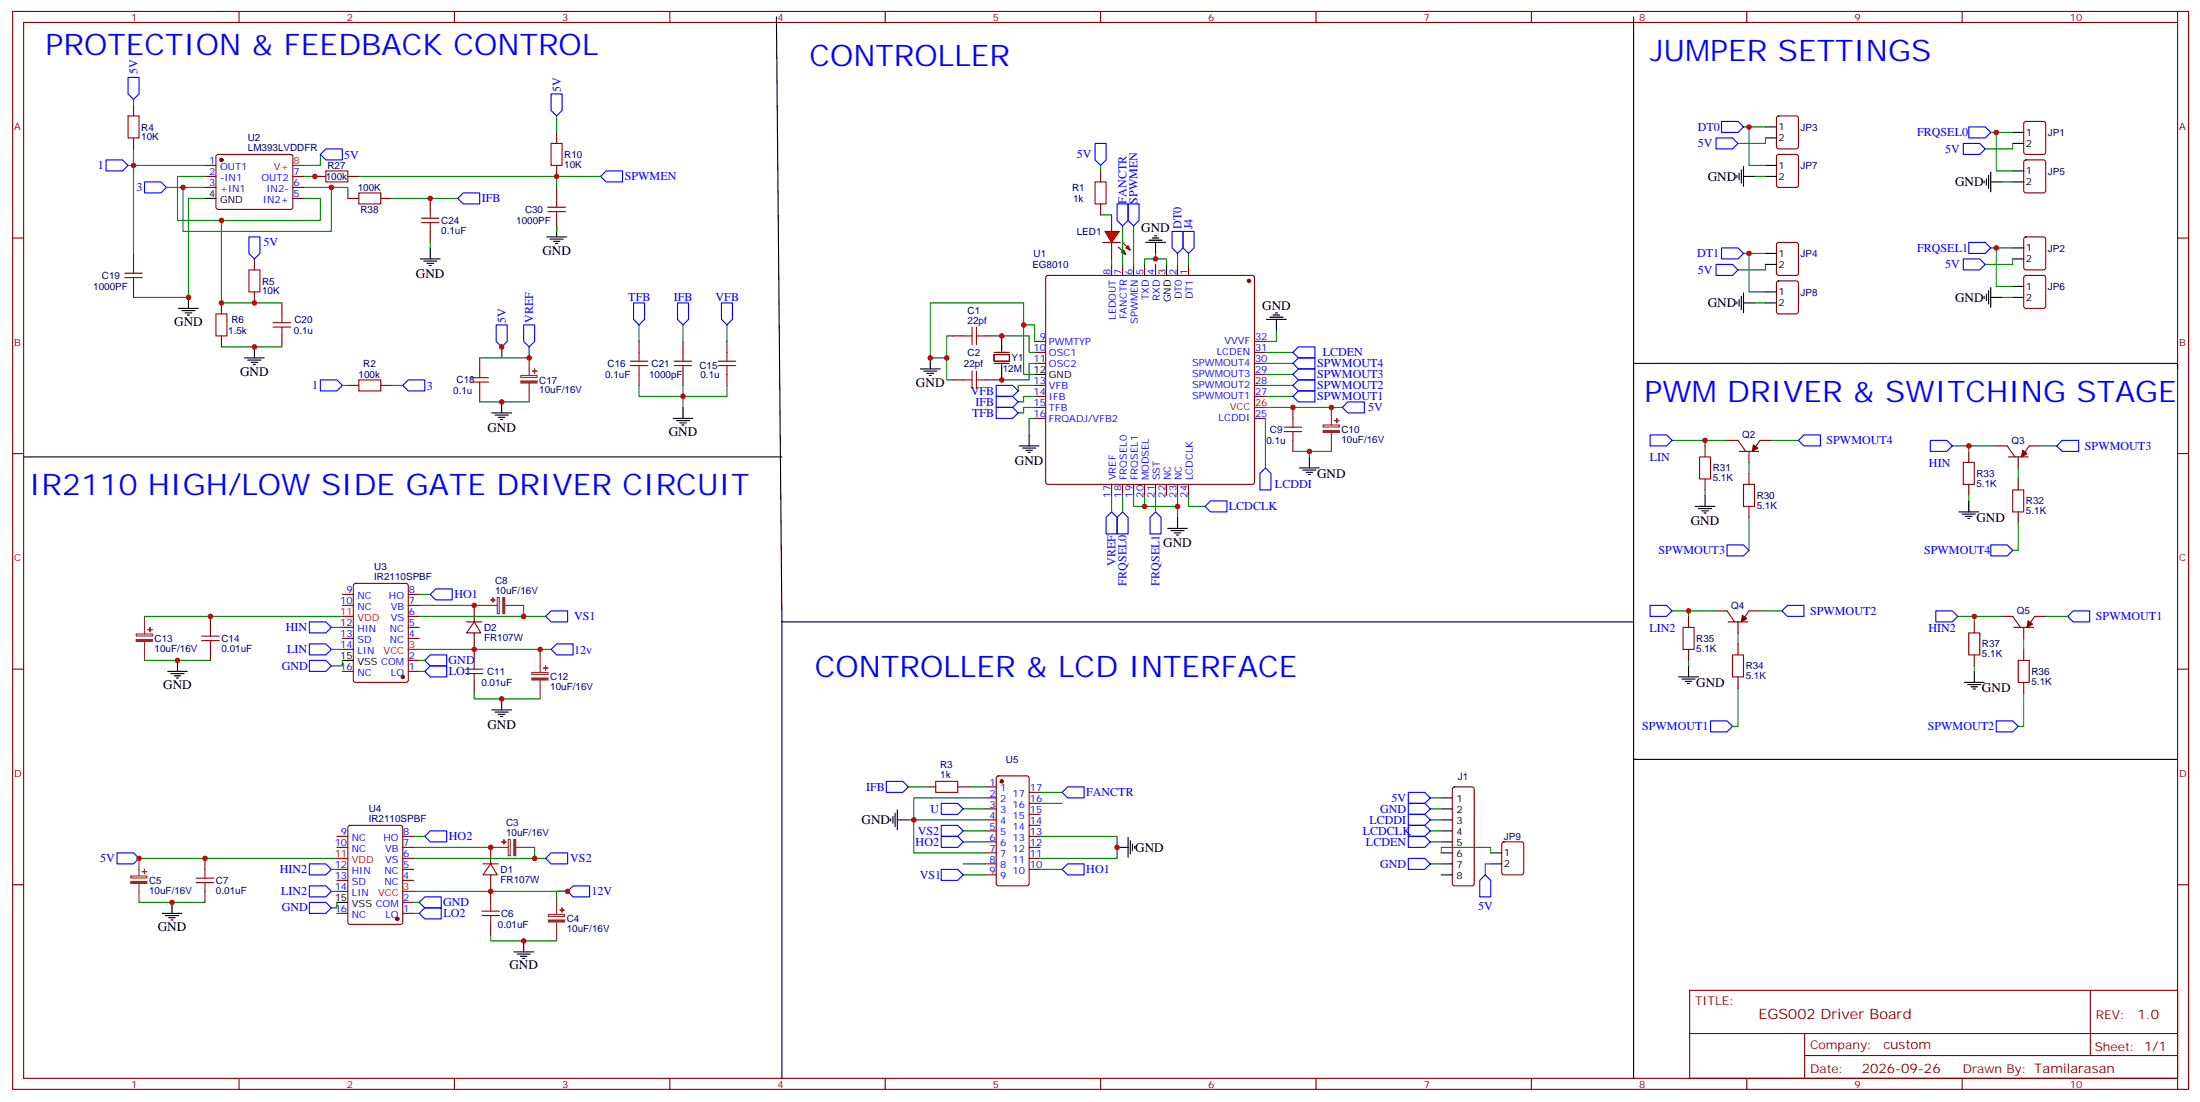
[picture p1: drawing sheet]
<svg xmlns="http://www.w3.org/2000/svg" width="706mm" height="353mm" viewBox="0 0 706 353" stroke-linecap="round" stroke-linejoin="round" font-family="sans-serif">
<g fill="none" stroke="#870000" stroke-width=".35">
<path d="M4.1 3.7h698.5v345.7h-698.5zM7.6 7.2h691.4v338.7h-691.4zM76.7 3.7v3.5M145.9 3.7v3.5M215 3.7v3.5M284.2 3.7v3.5M353.3 3.7v3.5M422.5 3.7v3.5M491.6 3.7v3.5M560.7 3.7v3.5M629.9 3.7v3.5M699 3.7v3.5"/>
<path d="M353.3 54.8v3.5M4.1 76.3h3.5M353.3 65.4v3.5M699 76.3h3.6M335.9 88.5l.5-.2h65.6l.5 .2 .2 .5v65.7l-.2 .5-.5 .2h-65.6l-.5-.3-.2-.4v-65.7zM356.8 84.8v3.5M360.4 84.8v3.5M363.9 84.8v3.5M367.4 84.8v3.5M370.9 84.8v3.5M378 84.8v3.5M381.5 84.8v3.5"/>
<path d="M305.7 107.7h3.5M316.3 107.7h3.5M319.1 113.7h4.9v2.2h-4.9zM319.1 113h4.9M319.1 116.6h4.9M332.1 109.5h3.6M332.1 113h3.6M332.1 116.6h3.6M402.7 109.5h3.5M402.7 113h3.5M402.7 116.6h3.5M305.7 121.8h3.5"/>
<path d="M316.3 121.8h3.5M332.1 123.6h3.6M332.1 127.1h3.6M332.1 130.7h3.6M332.1 134.2h3.6M402.7 123.6h3.5M402.7 127.1h3.5M402.7 134.2h3.5M402.7 120.1h3.5M4.1 145.5h3.5M356.8 155.4v3.5M360.4 155.4v3.5"/>
<path d="M363.9 155.4v3.5M367.4 155.4v3.5M370.9 155.4v3.5M374.5 155.4v3.5M378 155.4v3.5M381.5 155.4v3.5M699 145.5h3.6M4.1 214.6h3.5M699 214.6h3.6M4.1 283.8h3.5M699 283.8h3.6M542.4 317.6h156.6v28.3h-156.6z"/>
<path d="M671 317.7v20.8M542.4 331.5h156.5M579.3 338.5h119.6M579.3 331.5v14.1M76.7 345.9v3.5M145.9 345.9v3.5M215 345.9v3.5M284.2 345.9v3.5M353.3 345.9v3.5M422.5 345.9v3.5M491.6 345.9v3.5M560.7 345.9v3.5"/>
<path d="M629.9 345.9v3.5M699 345.9v3.5"/>
</g>
<circle cx="400.9" cy="90.1" r=".53" fill="#870000" stroke="#870000" stroke-width=".35"/>
<path d="M374.5 84.8v3.5M295.5 118.3h6.3M296.5 119h4.2M297.6 119.7h2.1M298.6 114.8v3.5M321.6 107.7v5M321.6 116.9v4.9M298.3 120.4h.7M332.1 120.1h3.6" fill="none" stroke="#000" stroke-width=".35"/>
<path d="M402.7 130.7h3.5" fill="none" stroke="#f00" stroke-width=".35"/>
<path d="M303.9 114.8h-5.3v-17.6h30v22.9h3.5M305.7 107.7h-1.8v14.1h1.8M319.8 107.7h10.6v5.3h1.7M332.1 116.6h-1.7v5.2h-10.6" fill="none" stroke="#008700" stroke-width=".35"/>
<path d="M351.5 58.3h3.6v7.1h-3.6zM309.2 107.7h2.8M312 104.9v5.7M312 119v5.7M313.4 107.7h2.9M313.4 104.9v5.7M313.4 119v5.7M309.2 121.8h2.8M313.4 121.8h2.9" fill="none" stroke="#a10000" stroke-width=".35"/>
<g fill="#f00" stroke="#870000" stroke-width=".35">
<path d="M354.7 74.2h4.6l-2.5 3.6z"/>
<path d="M354 77.8h5.7z"/>
</g>
<g fill="#870000" stroke="#870000" stroke-width=".35">
<path d="M360.4 77.8l1.4 1.4z"/>
<path d="M359 79.2l1.4 1.4z"/>
</g>
<g fill="#f00" stroke="#870000" stroke-width=".35">
<path d="M361.4 79.5l.7-.7 .7 1.4z"/>
<path d="M360 80.9l.7-.7 .7 1.4z"/>
</g>
<g fill="none" stroke="#870000" stroke-width=".35">
<path d="M42.9 33.7v3.5M570.5 37.4l.5-.2h5.6l.7 .4v9.5l-.4 .6-5.9 .1-.7-.5v-9.4zM649.9 39.2l.4-.3h5.7l.6 .5 .1 9.4-.5 .7h-5.9l-.6-.4-.1-9.4zM42.9 44.2v3.6M65.8 53.1h3.5M65.8 56.6h3.5M69.6 49.7l.4-.2h23.3l.5 .2 .2 .5-.1 16.5-.6 .5-23.5-.1-.5-.6v-16.3zM94 56.6h3.5M101.1 56.6h3.5M111.7 56.6h3.5M178.7 42.5v3.5M178.7 53.1v3.5"/>
<path d="M570.5 49.7l.5-.2h5.6l.7 .5v9.4l-.4 .7h-5.9l-.7-.4v-9.5zM649.9 51.5l.4-.2h5.7l.6 .4 .1 9.5-.5 .6-5.9 .1-.6-.5-.1-9.4zM65.8 60.1h3.5M94 60.1h3.5M94 63.6h3.5M111.7 63.6h3.5M122.2 63.6h3.6M138.1 63.6v3.6M138.1 74.2v3.6M178.7 60.1v3.5M178.7 70.7v3.5M356.8 68.9v5.3"/>
<path d="M356.8 77.8v5.2M570.5 78l.5-.2h5.6l.7 .4v9.4l-.4 .7h-5.9l-.7-.4v-9.4zM649.9 76.2l.4-.2h5.7l.6 .4 .1 9.5-.5 .6-5.9 .1-.6-.5-.1-9.4zM42.9 81.3v3.5M42.9 91.9v3.5M71.1 97.2v3.5M81.7 83v3.6M81.7 93.6v3.6M90.5 97.2v3.5M570.5 90.3l.5-.2h5.6l.7 .4v9.5l-.4 .6-5.9 .1-.7-.5v-9.4zM649.9 88.5l.4-.2h5.7l.6 .5 .1 9.4-.5 .7h-5.9l-.6-.4-.1-9.5zM71.1 107.7v3.6"/>
<path d="M90.5 107.7v3.6M154 114.8v3.5M205.1 109.5v3.5M219.3 109.5v3.5M233.4 109.5v3.5M111.7 123.6h3.5M122.2 123.6h3.6M154 125.4v3.5M205.1 120.1v3.5M219.3 120.1v3.5M233.4 120.1v3.5M415 130.7v3.5"/>
<path d="M415 141.3v3.5M547.3 143v3.5M547.3 153.6v3.5M554.4 141.3h3.5l2.5 3.5M558.3 144.8h6.3M561.4 144.8v3.5M561.4 151.8v3.6M568.5 141.3h-3.5l-2.5 3.5M632 144.8v3.5M632 155.4v3.5M640.8 143h3.5l2.5 3.5M644.7 146.5h6.4"/>
<path d="M647.9 146.5v3.6M647.9 153.6v3.5M654.9 143h-3.5l-2.5 3.5M561.4 162.4v3.5M647.9 164.2v3.5M67.6 197.7v3.5M109.9 194.2h3.5M109.9 190.6h3.5M113.7 187.3l.4-.2h16.3l.6 .4 .1 30.7-.5 .6-16.5 .1-.6-.5-.1-30.6zM131.1 197.7h3.5M131.1 194.2h3.5M131.1 190.6h3.5"/>
<path d="M149.8 199.5h4.9M152.2 199.5l2.1 3.5h-4.5zM152.2 194.2v5.3M542 197.7v3.5M550.9 195.9h3.5l2.5 3.6M554.7 199.5h6.4M557.9 199.5v3.5M565 195.9h-3.6l-2.4 3.6M633.8 199.5v3.5M642.6 197.7h3.5l2.5 3.5M656.7 197.7h-3.5l-2.5 3.5M67.6 208.3v3.5"/>
<path d="M109.9 201.2h3.5M109.9 215.3h3.5M109.9 204.8h3.5M109.9 208.3h3.5M131.1 201.2h3.5M131.1 215.3h3.5M131.1 211.8h3.5M131.1 204.8h3.5M152.2 203v8.8M152.2 218.9v3.5M542 208.3v3.5M557.9 206.5v3.5"/>
<path d="M557.9 217.1v3.5M633.8 210v3.6M646.5 201.2h6.3M649.6 201.2v3.6M649.6 208.3v3.5M649.6 218.9v3.5M296.9 252.4h3.5M307.4 252.4h3.6M316.3 252.4h3.5M316.3 255.9h3.5M316.3 259.4h3.5M320 249.1l.5-.3h9.2l.6 .5 .1 34.1-.5 .7h-9.4l-.7-.4v-34.1z"/>
<path d="M330.4 257.7h3.5M330.4 254.1h3.5M466.4 252.6l.5-.2h5.6l.5 .2 .3 .5v30.3l-.3 .5-.5 .2h-5.6l-.5-.2-.2-.5v-30.3zM65.8 275.3v3.5M108.1 278.8h3.6M108.1 271.8h3.6M108.1 268.3h3.6M111.9 264.9l.5-.2h16.2l.6 .5 .1 30.6-.5 .6-16.4 .1-.7-.5v-30.6zM129.3 278.8h3.5M129.3 271.8h3.5M129.3 268.3h3.5M129.3 275.3h3.5"/>
<path d="M155 277.1h5M157.5 277.1l2.1 3.5h-4.6zM157.5 271.8v5.3M316.3 277.1h3.5M316.3 263h3.5M316.3 266.5h3.5M316.3 270h3.5M316.3 273.5h3.5M330.4 278.8h3.5M330.4 271.8h3.5M330.4 268.3h3.5M330.4 275.3h3.5"/>
<path d="M330.4 264.7h3.5M330.4 261.2h3.5M482.3 270.2l.5-.2h5.6l.7 .4v9.5l-.4 .6-5.9 .1-.7-.5v-9.4zM65.8 285.9v3.5M108.1 292.9h3.6M108.1 282.4h3.6M108.1 285.9h3.6M129.3 292.9h3.5M129.3 289.4h3.5M129.3 282.4h3.5M157.5 280.6v8.8M157.5 296.5v3.5"/>
<path d="M316.3 280.6h3.5"/>
</g>
<g fill="none" stroke="#008700" stroke-width=".35">
<path d="M42.9 31.9v1.8M178.7 37.2v5.3M41.1 53.1h24.7M42.9 47.8v33.5M65.8 56.6h-8.8v14.1h45.8v-7.1h-5.3M97.5 56.6h5.3M102.8 49.5v3.6h-5.3M115.2 56.6h77.6M178.7 56.6v3.5M353.3 53.1v1.7M559.7 40.7h7M561.4 40.7v12.4h5.3"/>
<path d="M563.2 56.6h3.5M566.7 44.2v1.8h-8.8M639.1 42.5h7M640.8 42.5v12.3h5.3M642.6 58.3h3.5M646.1 46v1.8h-8.8M53.4 60.1h12.4M58.7 60.1v14.1h47.7v-14.1M65.8 63.6h-5.3v31.8h-17.6M71.1 70.7v26.5h19.4M97.5 60.1h14.2v3.5M125.8 63.6h21.1"/>
<path d="M138.1 77.8v1.7M178.7 72.5v1.7M353.3 68.9h3.5M360.4 72.5v12.3M363.9 72.5v12.3M639.1 79.5h7M640.8 79.5v12.4h5.3M356.8 83v1.8M367.4 84.8v-1.8h7.1v1.8M370.9 81.3v1.7M378 81.3v3.5M381.5 81.3v3.5"/>
<path d="M559.7 81.3h7M561.4 81.3v12.3h5.3M563.2 97.2h3.5M566.7 84.8v1.8h-8.8M642.6 95.4h3.5M646.1 83v1.8h-8.8M71.1 111.3h19.4M169.9 111.3v3.5h-8.9v-3.5v3.5h-7M205.1 104.2v5.3M219.3 104.2v5.3M233.4 104.2v5.3M328.6 104.2h3.5v5.3"/>
<path d="M406.2 113h8.8M406.2 116.6h8.8M409.8 106v3.5h-3.6M109.9 123.6h1.8M125.8 123.6h3.5M154 128.9h15.9M205.1 123.6v3.5h14.2v-3.5M233.4 123.6v3.5h-14.1v3.6M332.1 134.2h-1.7v5.3M332.1 123.6h-5.3v1.8M332.1 127.1h-3.5v1.8h-1.8M332.1 130.7h-3.5v1.7h-1.8"/>
<path d="M406.2 134.2v15.9M406.2 130.7h24.7M406.2 120.1h8.8M406.2 123.6h8.8M406.2 127.1h8.8M356.8 158.9v5.3M360.4 158.9v5.3M363.9 158.9v3.5h14.1v-3.5M367.4 158.9v3.5M370.9 158.9v5.3M381.5 158.9v3.5h5.3M415 144.8h12.4"/>
<path d="M420.3 144.8v1.7M536.8 141.3h10.5M547.3 157.1v1.8M554.4 141.3h-7.1v1.7M561.4 148.3v3.5M568.5 141.3h8.8M626.7 143h14.1M632 143v1.8M632 158.9v1.8M647.9 150.1v3.5M654.9 143h5.3M378 162.4v3.5"/>
<path d="M561.4 165.9v10.6M647.9 167.7v8.8h-1.8M46.4 197.7h63.5M134.6 194.2h19.4M134.6 190.6h3.5M168.1 194.2v3.5h-33.5M168.1 197.7h7.1M536.8 195.9h14.1M542 195.9v1.8M565 195.9h7M628.5 197.7h14.1M633.8 197.7v1.8"/>
<path d="M656.7 197.7h7.1M46.4 211.8h21.2M106.4 208.3h3.5M106.4 201.2h3.5M109.9 211.8v1.8h-3.5M134.6 208.3h38.8v1.7M134.6 211.8h1.7M134.6 215.3h1.7M173.4 208.3h3.5M542 211.8v1.8M557.9 203v3.5M633.8 213.6v1.7"/>
<path d="M649.6 204.8v3.5M152.2 222.4v1.8h21.2M557.9 220.6v12.4h-1.7M649.6 222.4v10.6h-1.7M291.6 252.4h5.3M309.2 259.4h7.1M311 252.4h5.3M316.3 255.9h-23v7.1h23M333.9 254.1h7.1M333.9 257.7h7.1M459.1 255.9h3.6M459.1 259.4h3.6"/>
<path d="M44.6 275.3h63.5M106.4 278.8h1.7M132.8 271.8h24.7M132.8 268.3h3.5M171.6 271.8v3.5h-38.8M171.6 275.3h3.6M291.6 263h1.7v10.5h23M309.2 266.5h7.1M309.2 270h7.1M309.2 277.1h7.1M333.9 268.3h24.7v7h-24.7M333.9 278.8h7.1"/>
<path d="M459.1 263h3.6M459.1 266.5h3.6M459.1 270h3.6M459.1 277.1h3.6M462.7 273.5v-1.7h15.8v1.7M478.5 277.1h-1.7v3.5M44.6 289.4h21.2M106.4 285.9h1.7M108.1 289.4v1.8h-1.7M132.8 285.9h49.4h-3.5v1.8M132.8 289.4h1.8M132.8 292.9h1.8"/>
<path d="M309.2 280.6h7.1M157.5 300v1.8h21.2"/>
</g>
<g fill="none" stroke="#00f" stroke-width=".35">
<path d="M41.1 24.8h3.5v5.3l-1.7 1.8-1.8-1.8zM176.9 30.1h3.5v5.3l-1.7 1.8-1.8-1.8zM552.6 38.9h5.3l1.8 1.8-1.8 1.8h-5.3zM34 51.3h5.3l1.8 1.8-1.8 1.7h-5.3zM46.4 58.3h5.3l1.7 1.8-1.7 1.8h-5.3zM102.8 49.5l1.8-1.7h5.3v3.5h-5.3zM192.8 56.6l1.8-1.8h5.2v3.5h-5.2zM351.5 46h3.6v5.3l-1.8 1.8-1.8-1.8zM550.9 44.2h5.3l1.7 1.8-1.7 1.8h-5.3zM630.2 46h5.3l1.8 1.8-1.8 1.7h-5.3zM632 40.7h5.3l1.8 1.8-1.8 1.7h-5.3zM79.9 76h3.5v5.3l-1.7 1.7-1.8-1.7z"/>
<path d="M148.7 61.9h5.3v3.5h-5.3l-1.8-1.8zM358.6 65.4h3.5v5.3l-1.7 1.8-1.8-1.8zM362.1 65.4h3.6v5.3l-1.8 1.8-1.8-1.8zM376.2 74.2h3.6v5.3l-1.8 1.8-1.8-1.8zM379.8 74.2h3.5v5.3l-1.8 1.8-1.7-1.8zM552.6 79.5h5.3l1.8 1.8-1.8 1.7h-5.3zM632 77.8h5.3l1.8 1.7-1.8 1.8h-5.3zM203.4 97.2h3.5v5.2l-1.8 1.8-1.7-1.8zM217.5 97.2h3.5v5.2l-1.7 1.8-1.8-1.8zM231.6 97.2h3.5v5.2l-1.7 1.8-1.8-1.8zM550.9 84.8h5.3l1.7 1.8-1.7 1.7h-5.3zM630.2 83h5.3l1.8 1.8-1.8 1.8h-5.3z"/>
<path d="M159.3 104.2h3.5v5.3l-1.8 1.8-1.7-1.8zM168.1 104.2h3.5v5.3l-1.7 1.8-1.8-1.8zM415 113l1.8-1.7h5.3v3.5h-5.3zM415 116.6l1.8-1.8h5.3v3.5h-5.3zM102.8 121.8h5.3l1.8 1.8-1.8 1.8h-5.3zM129.3 123.6l1.8-1.8h5.2v3.6h-5.2zM319.8 123.6h5.3l1.7 1.8-1.7 1.7h-5.3zM319.8 127.1h5.3l1.7 1.8-1.7 1.8h-5.3zM319.8 130.7h5.3l1.7 1.7-1.7 1.8h-5.3zM415 120.1l1.8-1.8h5.3v3.5h-5.3zM415 123.6l1.8-1.8h5.3v3.6h-5.3zM415 127.1l1.8-1.7h5.3v3.5h-5.3z"/>
<path d="M430.9 130.7l1.8-1.8h5.3v3.5h-5.3zM529.7 139.5h5.3l1.8 1.8-1.8 1.7h-5.3zM406.2 150.1l1.8 1.7v5.3h-3.5v-5.3zM577.3 141.3l1.8-1.8h5.3v3.5h-5.3zM619.7 141.3h5.2l1.8 1.7-1.8 1.8h-5.2zM660.2 143l1.8-1.7h5.3v3.5h-5.3zM356.8 164.2l1.8 1.7v5.3h-3.5v-5.3zM360.4 164.2l1.7 1.7v5.3h-3.5v-5.3zM370.9 164.2l1.8 1.7v5.3h-3.5v-5.3zM386.8 162.4l1.8-1.7h5.3v3.5h-5.3zM554.4 174.8h5.3l1.7 1.7-1.7 1.8h-5.3zM639.1 174.8h5.2l1.8 1.7-1.8 1.8h-5.2z"/>
<path d="M99.3 199.5h5.3l1.8 1.7-1.8 1.8h-5.3zM138.1 190.6l1.8-1.7h5.3v3.5h-5.3zM175.2 197.7l1.7-1.8h5.3v3.6h-5.3zM529.7 194.2h5.3l1.8 1.7-1.8 1.8h-5.3zM572 195.9l1.8-1.7h5.3v3.5h-5.3zM621.4 195.9h5.3l1.8 1.8-1.8 1.8h-5.3zM663.8 197.7l1.7-1.8h5.3v3.6h-5.3zM99.3 206.5h5.3l1.8 1.8-1.8 1.7h-5.3zM99.3 211.8h5.3l1.8 1.8-1.8 1.7h-5.3zM136.3 211.8l1.8-1.8h5.3v3.6h-5.3zM136.3 215.3l1.8-1.7h5.3v3.5h-5.3zM176.9 208.3l1.8-1.8h5.3v3.5h-5.3z"/>
<path d="M549.1 231.2h5.3l1.8 1.8-1.8 1.7h-5.3zM640.8 231.2h5.3l1.8 1.8-1.8 1.7h-5.3zM284.5 250.6h5.3l1.8 1.8-1.8 1.7h-5.3zM302.2 257.7h5.2l1.8 1.7-1.8 1.8h-5.2zM341 254.1l1.7-1.7h5.3v3.5h-5.3zM452.1 254.1h5.3l1.7 1.8-1.7 1.8h-5.3zM452.1 257.7h5.3l1.7 1.7-1.7 1.8h-5.3zM37.6 273.5h5.3l1.7 1.8-1.7 1.8h-5.3zM99.3 277.1h5.3l1.8 1.7-1.8 1.8h-5.3zM136.3 268.3l1.8-1.8h5.3v3.5h-5.3zM175.2 275.3l1.7-1.8h5.3v3.6h-5.3zM302.2 278.8h5.2l1.8 1.8-1.8 1.8h-5.2z"/>
<path d="M302.2 264.7h5.2l1.8 1.8-1.8 1.8h-5.2zM302.2 268.3h5.2l1.8 1.7-1.8 1.8h-5.2zM341 278.8l1.7-1.7h5.3v3.5h-5.3zM452.1 261.2h5.3l1.7 1.8-1.7 1.7h-5.3zM452.1 264.7h5.3l1.7 1.8-1.7 1.8h-5.3zM452.1 268.3h5.3l1.7 1.7-1.7 1.8h-5.3zM452.1 275.3h5.3l1.7 1.8-1.7 1.7h-5.3zM99.3 289.4h5.3l1.8 1.8-1.8 1.7h-5.3zM99.3 284.1h5.3l1.8 1.8-1.8 1.8h-5.3zM134.6 292.9l1.7-1.7h5.3v3.5h-5.3zM136.3 287.7h5.3v3.5h-5.3l-1.7-1.8zM182.2 285.9l1.8-1.8h5.3v3.6h-5.3z"/>
<path d="M476.8 280.6l1.7 1.8v5.3h-3.5v-5.3z"/>
</g>
<g fill="none" stroke="#000" stroke-width=".35">
<path d="M249.2 5.4l1.8 194.1h273.4M524.4 5.4v111.2h174.6v1.7M557.6 56.2v.7M558.3 55.5v2.1M559 54.5v4.2M559.7 56.6h3.5M559.7 53.4v6.4M566.7 40.7h3.6M566.7 44.2h3.6M566.7 53.1h3.6M566.7 56.6h3.6M636.9 58v.7"/>
<path d="M637.6 57.3v2.1M638.4 56.2v4.3M639.1 58.3h3.5M639.1 55.2v6.3M646.1 42.5h3.5M646.1 46h3.5M646.1 54.8h3.5M646.1 58.3h3.5M65.8 63.6h3.5M138.1 79.5v3.5M175.5 76h6.4M176.6 76.7h4.2"/>
<path d="M177.6 77.4h2.1M178.3 78.1h.7M178.7 72.5v3.5M367.8 77.8h6.3M368.8 77h4.3M369.9 76.3h2.1M370.6 75.6h.7M370.9 77.8v3.5M646.1 79.5h3.5M57.3 98.9h6.4M58.4 99.6h4.2M60.5 95.4v3.5"/>
<path d="M134.9 83h6.4M136 83.7h4.2M137.1 84.5h2.1M137.8 85.2h.7M557.6 96.8v.7M558.3 96.1v2.1M559 95v4.3M559.7 94v6.3M559.7 97.2h3.5M566.7 97.2h3.6M566.7 93.6h3.6M566.7 81.3h3.6"/>
<path d="M566.7 84.8h3.6M636.9 95v.7M637.6 94.3v2.1M638.4 93.3v4.2M639.1 92.2v6.4M639.1 95.4h3.5M646.1 83h3.5M646.1 91.9h3.5M646.1 95.4h3.5M59.4 100.3h2.2M60.1 101h.8M78.5 114.8h6.3"/>
<path d="M79.6 115.5h4.2M80.6 116.2h2.1M81.3 116.9h.7M81.7 111.3v3.5M406.6 102.4h6.3M407.6 101.7h4.3M408.7 101h2.1M409.4 100.3h.7M409.8 102.4v3.6M524.4 116.6v127h174.6M157.9 132.4h6.3M158.9 133.1h4.3"/>
<path d="M160 133.8h2.1M160.7 134.5h.7M161 128.9v3.5M216.1 134.2h6.3M217.1 134.9h4.3M218.2 135.6h2.1M218.9 136.3h.7M219.3 130.7v3.5M330.4 139.5v3.5M7.6 146.5h243.4M327.2 143h6.4M328.3 143.7h4.2"/>
<path d="M329.3 144.4h2.1M330 145.1h.7M417.2 150.1h6.3M418.2 150.8h4.3M419.3 151.5h2.1M420 152.2h.7M420.3 146.5v3.6M547.3 158.9v3.5M374.8 169.5h6.4M375.9 170.2h4.2M376.9 170.9h2.2M377.6 171.6h.8"/>
<path d="M378 165.9v3.6M544.2 162.4h6.3M545.2 163.1h4.3M546.3 163.8h2.1M547 164.5h.7M628.8 164.2h6.4M629.9 164.9h4.2M630.9 165.6h2.2M631.6 166.3h.8M632 160.7v3.5M251 199.5v146.4M53.8 215.3h6.3"/>
<path d="M54.9 216h4.2M55.9 216.7h2.1M56.6 217.5h.7M57 211.8v3.5M109.9 211.8h3.5M538.9 217.1h6.3M539.9 217.8h4.3M541 218.5h2.1M541.7 219.2h.7M542 213.6v3.5M630.6 218.9h6.3M631.6 219.6h4.3"/>
<path d="M633.8 215.3v3.6M157.9 227.7h6.3M158.9 228.4h4.3M160 229.1h2.1M160.7 229.8h.7M161 224.2v3.5M632.7 220.3h2.1M633.4 221h.7M288 259.8v6.3M462.7 255.9h3.5M462.7 259.4h3.5M285.9 262.6v.7"/>
<path d="M286.6 261.9v2.1M287.3 260.8v4.3M288 263h3.6M358.6 271.8h3.5M362.1 268.6v6.4M362.8 269.7v4.2M363.5 270.7v2.1M364.2 271.4v.7M462.7 263h3.5M462.7 266.5h3.5M462.7 270h3.5M462.7 273.5h3.5"/>
<path d="M462.7 277.1h3.5M478.5 273.5h3.6M478.5 277.1h3.6M52 292.9h6.4M53.1 293.7h4.2M54.2 294.4h2.1M54.9 295.1h.7M55.2 289.4v3.5M108.1 289.4h3.6M462.7 280.6h3.5M164.9 305.3h6.4M166 306h4.2"/>
<path d="M167 306.7h2.2M167.7 307.4h.8M168.1 301.8v3.5"/>
</g>
<g fill="none" stroke="#a10000" stroke-width=".35">
<path d="M41.1 37.2h3.5v7h-3.5zM104.6 54.8h7.1v3.5h-7.1zM176.9 46h3.5v7.1h-3.5zM115.2 61.9h7v3.5h-7zM135.3 71.4h5.6M135.3 70h5.6M138.1 67.2v2.8M138.1 71.4v2.8M175.9 67.9h5.6M175.9 66.5h5.6M178.7 63.6v2.9M178.7 67.9v2.8"/>
<path d="M40 89h5.7M40 87.6h5.7M42.9 84.8v2.8M42.9 89v2.9M79.9 86.6h3.5v7h-3.5zM69.3 100.7h3.5v7h-3.5zM87.7 104.9h5.6M87.7 103.5h5.6M90.5 100.7v2.8M90.5 104.9v2.8M154 118.3v2.8M202.3 117.3h5.7"/>
<path d="M202.3 115.9h5.7M205.1 113v2.9M205.1 117.3v2.8M216.4 117.3h5.7M216.4 115.9h5.7M219.3 113v2.9M219.3 117.3v2.8M230.5 117.3h5.7M230.5 115.9h5.7M233.4 113v2.9M233.4 117.3v2.8M115.2 121.8h7v3.6h-7z"/>
<path d="M151.2 122.6h5.6M151.2 121.1h5.6M154 122.6v2.8M412.2 138.4h5.7M412.2 137h5.7M415 134.2v2.8M415 138.4v2.9M545.6 146.5h3.5v7.1h-3.5zM559.7 155.4h3.5v7h-3.5zM630.2 148.3h3.6v7.1h-3.6zM646.1 157.1h3.5v7.1h-3.5zM64.7 205.5h5.7"/>
<path d="M64.7 204h5.7M67.6 201.2v2.8M67.6 205.5v2.8M149.4 216h5.6M149.4 214.6h5.6M152.2 211.8v2.8M152.2 216v2.9M540.3 201.2h3.5v7.1h-3.5zM556.2 210h3.5v7.1h-3.5zM632 203h3.5v7h-3.5zM647.9 211.8h3.5v7.1h-3.5zM300.4 250.6h7v3.5h-7z"/>
<path d="M65.8 278.8v2.9M63 283.1h5.6M63 281.7h5.6M65.8 283.1v2.8M154.7 293.7h5.6M154.7 292.2h5.6M157.5 289.4v2.8M157.5 293.7v2.8"/>
</g>
<g fill="#870000" stroke="#870000" stroke-width=".35">
<path d="M562.9 142.7l1.4 1-1.8 1.1z"/>
<path d="M649.3 144.4l1.4 1.1-1.8 1z"/>
<path d="M559.3 197.3l1.4 1.1-1.7 1.1z"/>
<path d="M651.1 199.1l1.4 1.1-1.8 1z"/>
<circle cx="71.1" cy="51.3" r=".53"/>
<circle cx="129.3" cy="217.1" r=".53"/>
<circle cx="127.5" cy="294.7" r=".53"/>
<circle cx="321.6" cy="250.6" r=".53"/>
</g>
<path d="M94 53.1h3.5M109.9 197.7h3.5M131.1 208.3h3.5M108.1 275.3h3.6M129.3 285.9h3.5" fill="none" stroke="#f00" stroke-width=".35"/>
<g fill="none" stroke="#8c2424" stroke-width=".35">
<path d="M169.9 114.8v5.6M167.2 120.4h5.2v.7h-5.2zM169.9 122.9v6M424.7 136.3h5.2v.6h-5.2zM427.4 130.7v5.6M427.4 138.8v6M46.4 197.7v5.6M154 194.2h5.6M159.6 191.6h.7v5.2h-.7zM162.1 194.2h6M43.7 203.3h5.2v.7h-5.2zM46.4 205.8v6"/>
<path d="M170.7 215.7h5.2v.6h-5.2zM173.4 210v5.7M173.4 218.2v6M44.6 275.3v5.7M157.5 271.8h5.7M163.2 269.2h.6v5.2h-.6zM165.6 271.8h6M42 281h5.2v.6h-5.2zM44.6 283.4v6M176 293.3h5.2v.6h-5.2zM178.7 287.7v5.6M178.7 295.8v6"/>
</g>
<g fill="#8c2424" stroke="#8c2424" stroke-width=".35">
<path d="M170.7 217.5h5.2v.6h-5.2z"/>
<path d="M174.4 214.3h1.5z"/>
<path d="M175.1 213.6l.1 1.4z"/>
<path d="M161.4 191.6h.6v5.2h-.6z"/>
<path d="M158.2 191.7l.1 1.4z"/>
<path d="M157.5 192.4h1.4z"/>
<path d="M43.7 205.1h5.2v.6h-5.2z"/>
<path d="M47.4 201.9l1.5 .1z"/>
<path d="M48.1 201.2l.1 1.4z"/>
<path d="M164.9 269.2h.7v5.2h-.7z"/>
<path d="M161.7 269.3l.1 1.4z"/>
<path d="M161 270l1.5 .1z"/>
<path d="M176 295.1h5.2v.6h-5.2z"/>
<path d="M179.7 291.9h1.5z"/>
<path d="M180.4 291.2v1.4z"/>
<path d="M42 282.7h5.2v.7h-5.2z"/>
<path d="M45.7 279.5l1.4 .1z"/>
<path d="M46.4 278.8v1.4z"/>
<path d="M424.7 138.1h5.2v.6h-5.2z"/>
<path d="M428.4 134.9h1.5z"/>
<path d="M429.1 134.2l.1 1.4z"/>
<path d="M167.2 122.2h5.2v.6h-5.2z"/>
<path d="M170.9 119l1.4 .1z"/>
<path d="M171.6 118.3v1.4z"/>
</g>
<g fill="#c00">
<circle cx="321.6" cy="121.8" r=".88"/>
<circle cx="321.6" cy="107.7" r=".88"/>
<circle cx="303.9" cy="114.8" r=".88"/>
<circle cx="561.4" cy="40.7" r=".88"/>
<circle cx="561.4" cy="81.3" r=".88"/>
<circle cx="640.8" cy="42.5" r=".88"/>
<circle cx="640.8" cy="79.5" r=".88"/>
<circle cx="298.6" cy="114.8" r=".88"/>
<circle cx="328.6" cy="104.2" r=".88"/>
<circle cx="547.3" cy="141.3" r=".88"/>
<circle cx="632" cy="143" r=".88"/>
<circle cx="542" cy="195.9" r=".88"/>
<circle cx="633.8" cy="197.7" r=".88"/>
<circle cx="415" cy="130.7" r=".88"/>
<circle cx="378" cy="162.4" r=".88"/>
<circle cx="367.4" cy="162.4" r=".88"/>
<circle cx="370.9" cy="83" r=".88"/>
<circle cx="101.1" cy="56.6" r=".88"/>
<circle cx="138.1" cy="63.6" r=".88"/>
<circle cx="152.2" cy="194.2" r=".88"/>
<circle cx="67.6" cy="197.7" r=".88"/>
<circle cx="57" cy="211.8" r=".88"/>
<circle cx="161" cy="224.2" r=".88"/>
<circle cx="157.5" cy="271.8" r=".88"/>
<circle cx="44.6" cy="275.3" r=".88"/>
<circle cx="157.5" cy="285.9" r=".88"/>
<circle cx="55.2" cy="289.4" r=".88"/>
<circle cx="65.8" cy="275.3" r=".88"/>
<circle cx="152.2" cy="208.3" r=".88"/>
<circle cx="173.4" cy="208.3" r=".88"/>
<circle cx="182.2" cy="285.9" r=".88"/>
<circle cx="168.1" cy="301.8" r=".88"/>
<circle cx="427.4" cy="130.7" r=".88"/>
<circle cx="420.3" cy="144.8" r=".88"/>
<circle cx="81.7" cy="111.3" r=".88"/>
<circle cx="81.7" cy="97.2" r=".88"/>
<circle cx="71.1" cy="70.7" r=".88"/>
<circle cx="71.1" cy="97.2" r=".88"/>
<circle cx="60.5" cy="95.4" r=".88"/>
<circle cx="178.7" cy="56.6" r=".88"/>
<circle cx="161" cy="128.9" r=".88"/>
<circle cx="161" cy="111.3" r=".88"/>
<circle cx="219.3" cy="127.1" r=".88"/>
<circle cx="358.6" cy="271.8" r=".88"/>
<circle cx="171.6" cy="275.3" r=".88"/>
<circle cx="168.1" cy="197.7" r=".88"/>
<circle cx="293.3" cy="263" r=".88"/>
<circle cx="169.9" cy="114.8" r=".88"/>
<circle cx="58.7" cy="60.1" r=".88"/>
<circle cx="106.4" cy="60.1" r=".88"/>
<circle cx="42.9" cy="53.1" r=".88"/>
</g>
<path d="M524.4 243.6v102.3" fill="none" stroke="#000" stroke-width=".35"/>
<g font-size="9.5" fill="#00f">
<text x="14.6" y="17.8">PROTECTION &amp; FEEDBACK CONTROL</text>
<text x="259.8" y="21.3">CONTROLLER</text>
<text x="529.7" y="19.5">JUMPER SETTINGS</text>
<text x="527.9" y="128.9">PWM DRIVER &amp; SWITCHING STAGE</text>
<text x="9.3" y="158.9">IR2110 HIGH/LOW SIDE GATE DRIVER CIRCUIT</text>
<text x="261.6" y="217.1">CONTROLLER &amp; LCD INTERFACE</text>
</g>
<text font-size="4.6" fill="#800" x="564.5" y="326.7">EGS002 Driver Board</text>
<g font-size="4.2">
<text x="548.2" y="58">GND</text>
<text x="627.6" y="59.8">GND</text>
<text x="366.4" y="74.6">GND</text>
<text x="174.1" y="81.6">GND</text>
<text x="133.5" y="89.1">GND</text>
<text x="405.2" y="99.3">GND</text>
<text x="548.2" y="98.6">GND</text>
<text x="627.6" y="96.8">GND</text>
<text x="55.9" y="104.6">GND</text>
<text x="77.1" y="120.4">GND</text>
<text x="294" y="124">GND</text>
<text x="156.5" y="138.5">GND</text>
<text x="214.7" y="139.8">GND</text>
<text x="325.8" y="149.1">GND</text>
<text x="422.8" y="153.3">GND</text>
<text x="634.5" y="167.4">GND</text>
<text x="542.7" y="168.5">GND</text>
<text x="373.4" y="175.5">GND</text>
<text x="52.4" y="221">GND</text>
<text x="544.5" y="220.3">GND</text>
<text x="636.2" y="222.1">GND</text>
<text x="156.5" y="233.7">GND</text>
<text x="276.6" y="264.4">GND</text>
<text x="364.4" y="273.2">GND</text>
<text x="50.6" y="298.6">GND</text>
<text x="163.5" y="310.9">GND</text>
</g>
<g font-size="4.2" fill="#800">
<text x="686.2" y="326.9">1.0</text>
<text x="604.6" y="336.5">custom</text>
<text x="597.6" y="344.3">2026-09-26</text>
</g>
<g font-size="3.9" fill="#00f">
<text x="44.1" y="23.7" transform="rotate(-90 44.1 23.7)">5V</text>
<text x="180" y="29.5" transform="rotate(-90 180 29.5)">5V</text>
<text x="545" y="42">DT0</text>
<text x="545" y="47.3">5V</text>
<text x="615.4" y="43.7">FRQSEL0</text>
<text x="110.5" y="50.9">5V</text>
<text x="345.7" y="50.8">5V</text>
<text x="624.4" y="49">5V</text>
<text x="31.4" y="54.3">1</text>
<text x="200.6" y="57.8">SPWMEN</text>
<text x="43.8" y="61.4">3</text>
<text x="154.7" y="64.9">IFB</text>
<text x="361.6" y="65.3" transform="rotate(-90 361.6 65.3)">FANCTR</text>
<text x="365.1" y="65.3" transform="rotate(-90 365.1 65.3)">SPWMEN</text>
<text x="379.3" y="73.5" transform="rotate(-90 379.3 73.5)">DT0</text>
<text x="382.8" y="73.5" transform="rotate(-90 382.8 73.5)">J4</text>
<text x="84.6" y="79">5V</text>
<text x="544.8" y="82.5">DT1</text>
<text x="615.4" y="80.8">FRQSEL1</text>
<text x="545" y="87.8">5V</text>
<text x="624.4" y="86.1">5V</text>
<text x="201.7" y="96.7">TFB</text>
<text x="216.3" y="96.7">IFB</text>
<text x="229.7" y="96.6">VFB</text>
<text x="162.4" y="103.6" transform="rotate(-90 162.4 103.6)">5V</text>
<text x="171.1" y="103.5" transform="rotate(-90 171.1 103.5)">VREF</text>
<text x="422.8" y="117.8">SPWMOUT4</text>
<text x="424.6" y="114.3">LCDEN</text>
<text x="100.2" y="124.9">1</text>
<text x="137.1" y="125">3</text>
<text x="422.8" y="121.4">SPWMOUT3</text>
<text x="422.8" y="124.9">SPWMOUT2</text>
<text x="311.6" y="126.6">VFB</text>
<text x="313.1" y="130.2">IFB</text>
<text x="422.8" y="128.4">SPWMOUT1</text>
<text x="439.2" y="131.9">5V</text>
<text x="312" y="133.7">TFB</text>
<text x="586.3" y="142.5">SPWMOUT4</text>
<text x="529.6" y="147.8">LIN</text>
<text x="619.2" y="149.8">HIN</text>
<text x="669.3" y="144.3">SPWMOUT3</text>
<text x="409.3" y="156.6">LCDDI</text>
<text x="394.5" y="163.7">LCDCLK</text>
<text x="532.4" y="177.8">SPWMOUT3</text>
<text x="617.7" y="177.8">SPWMOUT4</text>
<text x="358.1" y="181.6" transform="rotate(-90 358.1 181.6)">VREF</text>
<text x="145.9" y="191.9">HO1</text>
<text x="361.6" y="187.8" transform="rotate(-90 361.6 187.8)">FRQSEL0</text>
<text x="372.2" y="187.8" transform="rotate(-90 372.2 187.8)">FRQSEL1</text>
<text x="581" y="197.2">SPWMOUT2</text>
<text x="91.7" y="202.5">HIN</text>
<text x="184.3" y="199">VS1</text>
<text x="529.5" y="202.7">LIN2</text>
<text x="619" y="202.7">HIN2</text>
<text x="672.8" y="199">SPWMOUT1</text>
<text x="92.2" y="209.5">LIN</text>
<text x="184.3" y="209.7">12v</text>
<text x="90.4" y="214.7">GND</text>
<text x="144" y="213.1">GND</text>
<text x="144.1" y="216.6">LO1</text>
<text x="527.1" y="234.2">SPWMOUT1</text>
<text x="618.8" y="234.2">SPWMOUT2</text>
<text x="278.1" y="253.6">IFB</text>
<text x="348.6" y="255.4">FANCTR</text>
<text x="446.6" y="257.2">5V</text>
<text x="298.7" y="260.7">U</text>
<text x="443" y="260.7">GND</text>
<text x="144.1" y="269.5">HO2</text>
<text x="294.6" y="267.7">VS2</text>
<text x="437.5" y="267.7">LCDCLK</text>
<text x="439.6" y="264.2">LCDDI</text>
<text x="293.9" y="271.3">HO2</text>
<text x="438.5" y="271.3">LCDEN</text>
<text x="32.1" y="276.5">5V</text>
<text x="89.8" y="280.1">HIN2</text>
<text x="183.1" y="276.6">VS2</text>
<text x="295.3" y="281.9">VS1</text>
<text x="348.7" y="280.1">HO1</text>
<text x="443" y="278.3">GND</text>
<text x="90.2" y="287.1">LIN2</text>
<text x="189.9" y="287.2">12V</text>
<text x="90.4" y="292.3">GND</text>
<text x="142.2" y="290.7">GND</text>
<text x="474.5" y="291.9">5V</text>
<text x="142.3" y="294.2">LO2</text>
</g>
<g font-size="3.9" fill="#800">
<text x="544.2" y="322.2">TITLE:</text>
<text x="672.8" y="326.9">REV:</text>
<text x="581.1" y="336.4">Company:</text>
<text x="672.4" y="337">Sheet: 1/1</text>
<text x="581.1" y="344.1">Date:</text>
<text x="630.1" y="344.2">Drawn By: Tamilarasan</text>
</g>
<g font-size="3.2" fill="#800">
<text x="42.2" y="6.7">1</text>
<text x="111.3" y="6.7">2</text>
<text x="180.4" y="6.7">3</text>
<text x="249.6" y="6.7">4</text>
<text x="318.7" y="6.7">5</text>
<text x="387.9" y="6.7">6</text>
<text x="457" y="6.7">7</text>
<text x="526.2" y="6.7">8</text>
<text x="595.3" y="6.7">9</text>
<text x="664.5" y="6.7">10</text>
<text x="4.6" y="41.8">A</text>
<text x="699.6" y="41.8">A</text>
<text x="4.6" y="110.9">B</text>
<text x="699.6" y="110.9">B</text>
<text x="4.6" y="180.1">C</text>
<text x="699.6" y="180.1">C</text>
<text x="4.6" y="249.2">D</text>
<text x="699.6" y="249.2">D</text>
<text x="42.2" y="348.9">1</text>
<text x="111.3" y="348.9">2</text>
<text x="180.4" y="348.9">3</text>
<text x="249.6" y="348.9">4</text>
<text x="318.7" y="348.9">5</text>
<text x="387.9" y="348.9">6</text>
<text x="457" y="348.9">7</text>
<text x="526.2" y="348.9">8</text>
<text x="595.3" y="348.9">9</text>
<text x="664.5" y="348.9">10</text>
</g>
<g font-size="3.2" fill="#000080">
<text x="45.3" y="42">R4</text>
<text x="578" y="41.9">JP3</text>
<text x="45.3" y="45">10K</text>
<text x="79.6" y="45.3">U2</text>
<text x="657.4" y="43.6">JP1</text>
<text x="79.6" y="48.4">LM393LVDDFR</text>
<text x="181.2" y="53.8">10K</text>
<text x="181.2" y="50.8">R10</text>
<text x="104.6" y="57.7">100k</text>
<text x="105.1" y="54.2">R27</text>
<text x="578" y="54.2">JP7</text>
<text x="657.4" y="56">JP5</text>
<text x="114.8" y="61.3">100K</text>
<text x="344.1" y="61.3">R1</text>
<text x="344.5" y="64.8">1k</text>
<text x="115.7" y="68.3">R38</text>
<text x="141.6" y="71.8">C24</text>
<text x="165.7" y="72">1000PF</text>
<text x="168.5" y="68.4">C30</text>
<text x="141.6" y="75">0.1uF</text>
<text x="345.7" y="75.4">LED1</text>
<text x="331.8" y="82.4">U1</text>
<text x="578" y="82.4">JP4</text>
<text x="657.4" y="80.7">JP2</text>
<text x="32.7" y="89.6">C19</text>
<text x="331.4" y="86">EG8010</text>
<text x="29.9" y="93.1">1000PF</text>
<text x="84.1" y="94.4">10K</text>
<text x="84.1" y="91.4">R5</text>
<text x="578" y="94.8">JP8</text>
<text x="657.4" y="93">JP6</text>
<text x="310.6" y="100.7">C1</text>
<text x="73.3" y="107.1">1.5k</text>
<text x="74.3" y="103.6">R6</text>
<text x="94.3" y="107.1">0.1u</text>
<text x="94.5" y="103.6">C20</text>
<text x="310.6" y="103.9">22pf</text>
<text x="116.6" y="117.7">R2</text>
<text x="195.1" y="117.8">C16</text>
<text x="209.2" y="117.7">C21</text>
<text x="224.5" y="118.3">C15</text>
<text x="309.4" y="117.7">22pf</text>
<text x="310.6" y="114.2">C2</text>
<text x="321.9" y="119.5">12M</text>
<text x="324.7" y="115.9">Y1</text>
<text x="115.1" y="121.2">100k</text>
<text x="146.6" y="123">C18</text>
<text x="173.1" y="123.1">C17</text>
<text x="194.3" y="121.3">0.1uF</text>
<text x="208.4" y="121.3">1000pF</text>
<text x="224.9" y="121.2">0.1u</text>
<text x="145.5" y="126.5">0.1u</text>
<text x="173.1" y="126.1">10uF/16V</text>
<text x="406.5" y="142.4">0.1u</text>
<text x="407.6" y="138.9">C9</text>
<text x="430.6" y="142">10uF/16V</text>
<text x="430.6" y="138.8">C10</text>
<text x="559.2" y="140.6">Q2</text>
<text x="645.7" y="142.4">Q3</text>
<text x="549.8" y="154.4">5.1K</text>
<text x="549.8" y="151.2">R31</text>
<text x="634.5" y="153">R33</text>
<text x="563.9" y="160">R30</text>
<text x="634.5" y="156.2">5.1K</text>
<text x="650.3" y="161.8">R32</text>
<text x="563.9" y="163.2">5.1K</text>
<text x="650.3" y="165">5.1K</text>
<text x="120.1" y="182.9">U3</text>
<text x="120.1" y="186.1">IR2110SPBF</text>
<text x="158.9" y="190.6">10uF/16V</text>
<text x="158.9" y="187.4">C8</text>
<text x="555.7" y="195.3">Q4</text>
<text x="647.4" y="197.1">Q5</text>
<text x="155.4" y="202.4">D2</text>
<text x="49.6" y="209.1">10uF/16V</text>
<text x="49.6" y="205.9">C13</text>
<text x="71.1" y="209">0.01uF</text>
<text x="71.1" y="205.8">C14</text>
<text x="155.4" y="205.5">FR107W</text>
<text x="544.5" y="209.1">5.1K</text>
<text x="544.5" y="205.9">R35</text>
<text x="636.2" y="207.7">R37</text>
<text x="560.4" y="214.7">R34</text>
<text x="636.2" y="210.9">5.1K</text>
<text x="154.5" y="220">0.01uF</text>
<text x="156.4" y="216.5">C11</text>
<text x="176.6" y="221.4">10uF/16V</text>
<text x="176.6" y="218.2">C12</text>
<text x="560.4" y="217.9">5.1K</text>
<text x="652.1" y="219.7">5.1K</text>
<text x="652.1" y="216.5">R36</text>
<text x="322.9" y="244.8">U5</text>
<text x="301.8" y="249.6">1k</text>
<text x="301.8" y="246.4">R3</text>
<text x="468" y="250.1">J1</text>
<text x="118.4" y="263.7">IR2110SPBF</text>
<text x="118.4" y="260.5">U4</text>
<text x="162.5" y="268.2">10uF/16V</text>
<text x="162.5" y="265">C3</text>
<text x="482.8" y="269.4">JP9</text>
<text x="160.7" y="280">D1</text>
<text x="47.9" y="286.7">10uF/16V</text>
<text x="47.9" y="283.5">C5</text>
<text x="69.3" y="286.6">0.01uF</text>
<text x="69.3" y="283.4">C7</text>
<text x="160.7" y="283.1">FR107W</text>
<text x="159.8" y="297.6">0.01uF</text>
<text x="160.9" y="294.1">C6</text>
<text x="181.9" y="299">10uF/16V</text>
<text x="181.9" y="295.8">C4</text>
</g>
<g font-size="3.2">
<text x="571" y="41.8">1</text>
<text x="571" y="45.3">2</text>
<text x="650.3" y="43.5">1</text>
<text x="650.3" y="47.1">2</text>
<text x="571" y="54.1">1</text>
<text x="571" y="57.6">2</text>
<text x="650.3" y="55.9">1</text>
<text x="650.3" y="59.4">2</text>
<text x="67.1" y="63.3">4</text>
<text x="70.6" y="65.1">GND</text>
<text x="571" y="82.3">1</text>
<text x="650.3" y="80.6">1</text>
<text x="374.1" y="88.2" transform="rotate(-90 374.1 88.2)">3</text>
<text x="571" y="85.9">2</text>
<text x="650.3" y="84.1">2</text>
<text x="571" y="94.7">1</text>
<text x="650.3" y="92.9">1</text>
<text x="375.9" y="96.9" transform="rotate(-90 375.9 96.9)">GND</text>
<text x="571" y="98.2">2</text>
<text x="650.3" y="96.4">2</text>
<text x="331.8" y="119.7">12</text>
<text x="336.7" y="121.1">GND</text>
<text x="109.2" y="211.5">15</text>
<text x="114.7" y="213.2">VSS COM</text>
<text x="467.5" y="257.3">1</text>
<text x="467.5" y="260.8">2</text>
<text x="467.5" y="264.4">3</text>
<text x="467.5" y="267.9">4</text>
<text x="467.5" y="271.4">5</text>
<text x="467.5" y="275">6</text>
<text x="482.8" y="274.6">1</text>
<text x="467.5" y="278.5">7</text>
<text x="482.8" y="278.1">2</text>
<text x="467.5" y="282">8</text>
<text x="107.4" y="289.1">15</text>
<text x="113" y="290.8">VSS COM</text>
</g>
<g font-size="3.2" fill="#00f">
<text x="67.1" y="52.7">1</text>
<text x="67.1" y="56.2">2</text>
<text x="67.1" y="59.8">3</text>
<text x="70.6" y="54.5">OUT1</text>
<text x="70.6" y="58">-IN1</text>
<text x="83.9" y="58">OUT2</text>
<text x="94.2" y="59.8">6</text>
<text x="94.2" y="56.2">7</text>
<text x="70.6" y="61.5">+IN1</text>
<text x="84.4" y="65.1">IN2+</text>
<text x="85.5" y="61.5">IN2-</text>
<text x="94.2" y="63.3">5</text>
<text x="356.5" y="88.2" transform="rotate(-90 356.5 88.2)">8</text>
<text x="360" y="88.2" transform="rotate(-90 360 88.2)">7</text>
<text x="363.5" y="88.2" transform="rotate(-90 363.5 88.2)">6</text>
<text x="367.1" y="88.2" transform="rotate(-90 367.1 88.2)">5</text>
<text x="370.6" y="88.2" transform="rotate(-90 370.6 88.2)">4</text>
<text x="377.6" y="88.2" transform="rotate(-90 377.6 88.2)">2</text>
<text x="381.2" y="88.2" transform="rotate(-90 381.2 88.2)">1</text>
<text x="368.8" y="96.2" transform="rotate(-90 368.8 96.2)">TXD</text>
<text x="372.4" y="96.5" transform="rotate(-90 372.4 96.5)">RXD</text>
<text x="379.4" y="96.1" transform="rotate(-90 379.4 96.1)">DT0</text>
<text x="382.9" y="96.1" transform="rotate(-90 382.9 96.1)">DT1</text>
<text x="358.2" y="102.6" transform="rotate(-90 358.2 102.6)">LEDOUT</text>
<text x="361.8" y="102.4" transform="rotate(-90 361.8 102.4)">FANCTR</text>
<text x="365.3" y="103.9" transform="rotate(-90 365.3 103.9)">SPWMEN</text>
<text x="331.8" y="112.7">10</text>
<text x="333.8" y="109.1">9</text>
<text x="336.7" y="110.6">PWMTYP</text>
<text x="390.6" y="113.7">LCDEN</text>
<text x="393.1" y="110.2">VVVF</text>
<text x="402.9" y="112.7">31</text>
<text x="402.9" y="109.1">32</text>
<text x="331.8" y="116.2">11</text>
<text x="336.7" y="114.1">OSC1</text>
<text x="336.7" y="117.6">OSC2</text>
<text x="382.7" y="117.3">SPWMOUT4</text>
<text x="402.9" y="119.7">29</text>
<text x="402.9" y="116.2">30</text>
<text x="331.8" y="123.3">13</text>
<text x="336.7" y="124.7">VFB</text>
<text x="382.7" y="124.3">SPWMOUT2</text>
<text x="382.7" y="120.8">SPWMOUT3</text>
<text x="402.9" y="123.3">28</text>
<text x="331.8" y="126.8">14</text>
<text x="331.8" y="130.3">15</text>
<text x="336.7" y="128.2">IFB</text>
<text x="336.7" y="131.7">TFB</text>
<text x="382.7" y="127.8">SPWMOUT1</text>
<text x="402.9" y="126.8">27</text>
<text x="331.8" y="133.8">16</text>
<text x="336.7" y="135.3">FRQADJ/VFB2</text>
<text x="391.2" y="134.9">LCDDI</text>
<text x="402.9" y="133.8">25</text>
<text x="358.2" y="154.1" transform="rotate(-90 358.2 154.1)">VREF</text>
<text x="361.8" y="154.1" transform="rotate(-90 361.8 154.1)">FRQSEL0</text>
<text x="365.3" y="154.1" transform="rotate(-90 365.3 154.1)">FRQSEL1</text>
<text x="368.8" y="154.1" transform="rotate(-90 368.8 154.1)">MODSEL</text>
<text x="372.4" y="154.1" transform="rotate(-90 372.4 154.1)">SST</text>
<text x="375.9" y="154.1" transform="rotate(-90 375.9 154.1)">NC</text>
<text x="379.4" y="154.1" transform="rotate(-90 379.4 154.1)">NC</text>
<text x="382.9" y="154.1" transform="rotate(-90 382.9 154.1)">LCDCLK</text>
<text x="356.5" y="159.6" transform="rotate(-90 356.5 159.6)">17</text>
<text x="360" y="159.6" transform="rotate(-90 360 159.6)">18</text>
<text x="363.5" y="159.6" transform="rotate(-90 363.5 159.6)">19</text>
<text x="367.1" y="159.6" transform="rotate(-90 367.1 159.6)">20</text>
<text x="370.6" y="159.6" transform="rotate(-90 370.6 159.6)">21</text>
<text x="374.1" y="159.6" transform="rotate(-90 374.1 159.6)">22</text>
<text x="377.6" y="159.6" transform="rotate(-90 377.6 159.6)">23</text>
<text x="381.2" y="159.6" transform="rotate(-90 381.2 159.6)">24</text>
<text x="111.2" y="190.3">9</text>
<text x="131.2" y="190.3">8</text>
<text x="109.2" y="193.8">10</text>
<text x="114.7" y="192.1">NC</text>
<text x="114.7" y="195.6">NC</text>
<text x="124.9" y="192.1">HO</text>
<text x="125.4" y="195.6">VB</text>
<text x="131.2" y="193.8">7</text>
<text x="131.2" y="197.3">6</text>
<text x="109.2" y="200.9">12</text>
<text x="114.7" y="202.6">HIN</text>
<text x="125.2" y="202.6">NC</text>
<text x="125.4" y="199.1">VS</text>
<text x="131.2" y="200.9">5</text>
<text x="109.2" y="204.4">13</text>
<text x="109.2" y="207.9">14</text>
<text x="114.7" y="206.2">SD</text>
<text x="114.7" y="209.7">LIN</text>
<text x="125.2" y="206.2">NC</text>
<text x="131.2" y="204.4">4</text>
<text x="109.2" y="215">16</text>
<text x="131.2" y="215">1</text>
<text x="131.2" y="211.5">2</text>
<text x="114.7" y="216.7">NC</text>
<text x="125.5" y="216.7">LO</text>
<text x="317.6" y="252">1</text>
<text x="317.6" y="255.6">2</text>
<text x="321.1" y="253.8">1</text>
<text x="321.1" y="257.3">2</text>
<text x="325" y="255.6">17</text>
<text x="330.6" y="257.3">16</text>
<text x="330.6" y="253.8">17</text>
<text x="317.6" y="259.1">3</text>
<text x="317.6" y="262.6">4</text>
<text x="321.1" y="260.8">3</text>
<text x="325" y="262.6">15</text>
<text x="325" y="259.1">16</text>
<text x="330.6" y="260.8">15</text>
<text x="109.5" y="267.9">9</text>
<text x="113" y="269.7">NC</text>
<text x="123.1" y="269.7">HO</text>
<text x="129.5" y="267.9">8</text>
<text x="317.6" y="266.1">5</text>
<text x="317.6" y="269.7">6</text>
<text x="321.1" y="264.4">4</text>
<text x="321.1" y="267.9">5</text>
<text x="325" y="269.7">13</text>
<text x="325" y="266.1">14</text>
<text x="330.6" y="267.9">13</text>
<text x="330.6" y="264.4">14</text>
<text x="107.4" y="271.4">10</text>
<text x="113" y="273.2">NC</text>
<text x="123.6" y="273.2">VB</text>
<text x="129.5" y="271.4">7</text>
<text x="129.5" y="275">6</text>
<text x="317.6" y="273.2">7</text>
<text x="321.1" y="271.4">6</text>
<text x="321.1" y="275">7</text>
<text x="325" y="273.2">12</text>
<text x="330.6" y="275">11</text>
<text x="330.6" y="271.4">12</text>
<text x="107.4" y="278.5">12</text>
<text x="113" y="280.2">HIN</text>
<text x="123.4" y="280.2">NC</text>
<text x="123.7" y="276.7">VS</text>
<text x="129.5" y="278.5">5</text>
<text x="317.6" y="276.7">8</text>
<text x="317.6" y="280.2">9</text>
<text x="321.1" y="278.5">8</text>
<text x="325" y="280.2">10</text>
<text x="325" y="276.7">11</text>
<text x="330.6" y="278.5">10</text>
<text x="107.4" y="282">13</text>
<text x="107.4" y="285.5">14</text>
<text x="113" y="283.8">SD</text>
<text x="113" y="287.3">LIN</text>
<text x="123.4" y="283.8">NC</text>
<text x="129.5" y="282">4</text>
<text x="321.1" y="282">9</text>
<text x="107.4" y="292.6">16</text>
<text x="129.5" y="292.6">1</text>
<text x="129.5" y="289.1">2</text>
<text x="113" y="294.4">NC</text>
<text x="123.7" y="294.4">LO</text>
</g>
<g font-size="3.2" fill="#f00">
<text x="94.2" y="52.7">8</text>
<text x="87.9" y="54.5">V+</text>
<text x="394.8" y="131.4">VCC</text>
<text x="402.9" y="130.3">26</text>
<text x="109.2" y="197.3">11</text>
<text x="114.7" y="199.1">VDD</text>
<text x="123.2" y="209.7">VCC</text>
<text x="131.2" y="207.9">3</text>
<text x="107.4" y="275">11</text>
<text x="113" y="276.7">VDD</text>
<text x="121.4" y="287.3">VCC</text>
<text x="129.5" y="285.5">3</text>
</g>
</svg>
